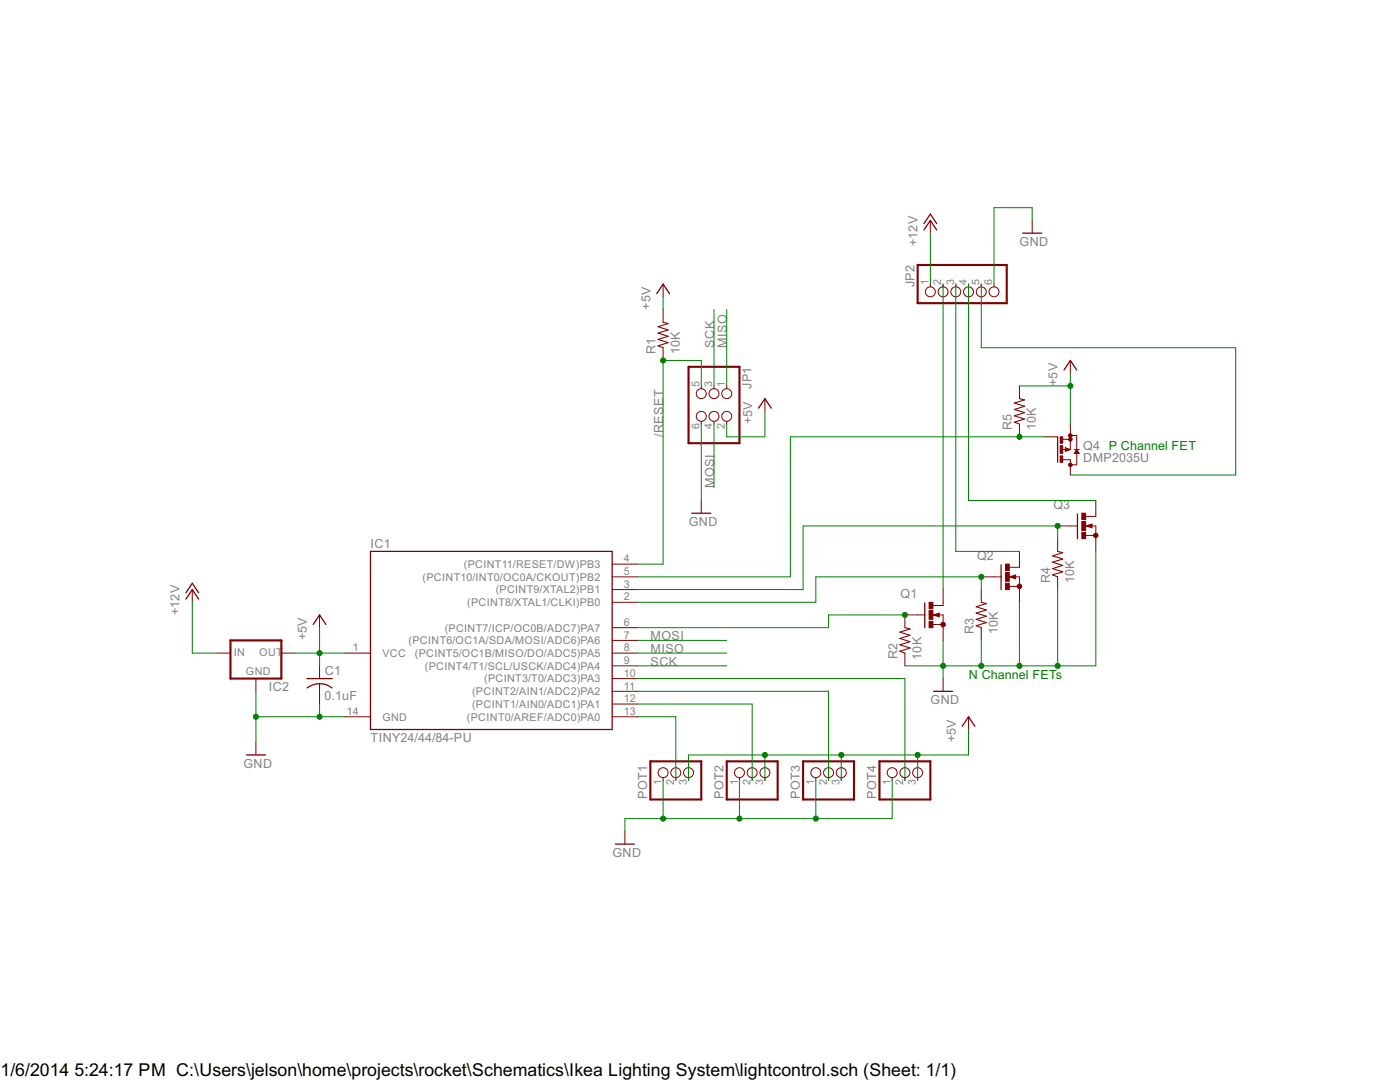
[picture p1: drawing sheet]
<svg xmlns="http://www.w3.org/2000/svg" width="279mm" height="216mm" viewBox="0 0 279 216" stroke-linecap="round" stroke-linejoin="round" font-family="sans-serif">
<g fill="#800000" stroke="#800000" stroke-width=".2">
<path d="M68.9 143h5z"/>
<path d="M68.9 130.3h5z"/>
<path d="M122.2 125.2h5.1z"/>
<path d="M122.2 127.8h5.1z"/>
<path d="M122.2 130.3h5.1z"/>
<path d="M122.2 132.9h5.1z"/>
<path d="M122.2 135.4h5.1z"/>
<path d="M122.2 137.9h5.1z"/>
<path d="M122.2 140.5h5.1z"/>
<path d="M122.2 143h5.1z"/>
<path d="M122.2 112.6h5.1z"/>
<path d="M122.2 115.1h5.1z"/>
<path d="M122.2 117.6h5.1z"/>
<path d="M122.2 120.2h5.1z"/>
<path d="M43.5 130.3h2.5z"/>
<path d="M51.1 135.4v2.5z"/>
<path d="M56.2 130.3h2.5z"/>
<path d="M38.4 117.6v2.6z"/>
<path d="M51.1 148.1v2.5z"/>
<path d="M63.8 136.4v1.5z"/>
<path d="M63.8 132.9v2.5z"/>
<path d="M63.8 137.9v2.6z"/>
<path d="M145 77v.6z"/>
<path d="M145 84.1v.5z"/>
<path d="M142.5 77v.6z"/>
<path d="M142.5 84.1v.5z"/>
<path d="M140 77v.6z"/>
<path d="M140 84.1v.5z"/>
<path d="M152.7 79.5v2.6z"/>
<path d="M140 99.9v2.5z"/>
<path d="M132.3 61.8v2.5z"/>
<path d="M132.3 69.4v2.5z"/>
<path d="M132.3 56.7v2.5z"/>
<path d="M132.3 155.2v.5z"/>
<path d="M134.9 155.2v.5z"/>
<path d="M137.4 155.2v.5z"/>
<path d="M147.6 155.2v.5z"/>
<path d="M150.1 155.2v.5z"/>
<path d="M152.7 155.2v.5z"/>
<path d="M162.8 155.2v.5z"/>
<path d="M165.4 155.2v.5z"/>
<path d="M167.9 155.2v.5z"/>
<path d="M178.1 155.2v.5z"/>
<path d="M180.6 155.2v.5z"/>
<path d="M183.1 155.2v.5z"/>
<path d="M124.7 165.9v2.5z"/>
<path d="M193.3 143v2.6z"/>
<path d="M180.6 122.7h2.5z"/>
<path d="M188.2 117.6v2.6z"/>
<path d="M188.2 125.2v2.6z"/>
<path d="M186.2 120.8h2z"/>
<path d="M188.2 120.2v.6z"/>
<path d="M188.2 122.7v1.9z"/>
<path d="M186.2 122.7l1.3-.4z"/>
<path d="M187.5 122.3v.8z"/>
<path d="M186.2 122.7l1.3 .4z"/>
<path d="M186.2 122.7h.6z"/>
<path d="M186.8 122.7h1.4z"/>
<path d="M186.2 124.6h2z"/>
<path d="M188.2 124.6v.6z"/>
<path d="M183.1 122.7h1.5z"/>
<path d="M185.7 56.7v.6z"/>
<path d="M188.2 56.7v.6z"/>
<path d="M190.8 56.7v.6z"/>
<path d="M193.3 56.7v.6z"/>
<path d="M195.8 56.7v.6z"/>
<path d="M198.4 56.7v.6z"/>
<path d="M185.7 44v2.5z"/>
<path d="M206 44v2.5z"/>
<path d="M188.2 135.4v2.5z"/>
<path d="M180.6 122.7v2.5z"/>
<path d="M180.6 130.3v2.6z"/>
<path d="M195.8 115.1h2.6z"/>
<path d="M203.5 110v2.6z"/>
<path d="M203.5 117.6v2.6z"/>
<path d="M201.4 113.2h2.1z"/>
<path d="M203.5 112.6v.6z"/>
<path d="M203.5 115.1v1.9z"/>
<path d="M201.4 115.1l1.3-.4z"/>
<path d="M202.7 114.7v.8z"/>
<path d="M201.4 115.1l1.3 .4z"/>
<path d="M201.4 115.1h.7z"/>
<path d="M202.1 115.1h1.4z"/>
<path d="M201.4 117h2.1z"/>
<path d="M203.5 117v.6z"/>
<path d="M198.4 115.1h1.4z"/>
<path d="M195.8 117.6v2.6z"/>
<path d="M195.8 125.2v2.6z"/>
<path d="M211.1 104.9h2.5z"/>
<path d="M218.7 99.9v2.5z"/>
<path d="M218.7 107.5v2.5z"/>
<path d="M216.7 103h2z"/>
<path d="M218.7 102.4v.6z"/>
<path d="M218.7 104.9v1.9z"/>
<path d="M216.7 104.9l1.2-.3z"/>
<path d="M217.9 104.6v.7z"/>
<path d="M216.7 104.9l1.2 .4z"/>
<path d="M216.7 104.9h.6z"/>
<path d="M217.3 104.9h1.4z"/>
<path d="M216.7 106.8h2z"/>
<path d="M218.7 106.8v.7z"/>
<path d="M213.6 104.9h1.4z"/>
<path d="M211.1 107.5v2.5z"/>
<path d="M211.1 115.1v2.5z"/>
<path d="M208.5 87.2h2.6z"/>
<path d="M213.6 92.2v2.6z"/>
<path d="M213.6 84.6v2.6z"/>
<path d="M212.6 89.3l1 .4z"/>
<path d="M212.6 89.3v.8z"/>
<path d="M212.6 90.1l1-.4z"/>
<path d="M213.6 87.7v2z"/>
<path d="M213.6 86.9v.8z"/>
<path d="M212.1 89.7h1z"/>
<path d="M213.1 89.7h.1z"/>
<path d="M213.2 89.7h.4z"/>
<path d="M213.6 92.8h1.3z"/>
<path d="M214.9 90v2.8z"/>
<path d="M214.9 89.7v.3z"/>
<path d="M214.9 86.9v2.8z"/>
<path d="M213.6 86.9h1.3z"/>
<path d="M214.4 90.5h1z"/>
<path d="M214.9 89.7l.5 .8z"/>
<path d="M214.9 89.7l-.5 .8z"/>
<path d="M214.4 89.7h1z"/>
<path d="M212.1 91.7h1.5z"/>
<path d="M213.6 91.7v.5z"/>
<path d="M212.1 87.7h1.5z"/>
<path d="M213.6 71.9v2.6z"/>
<path d="M203.5 77v2.5z"/>
<path d="M203.5 84.6v2.6z"/>
<path d="M63.8 122.7v2.5z"/>
<path d="M187.8 124.4a.46 .46 0 0 1 .8-.1 .46 .46 0 0 1-.3 .8 .46 .46 0 0 1-.6-.5l.6 .1-.6-.1z" fill-rule="evenodd"/>
<path d="M203.1 116.8a.46 .46 0 0 1 .7-.1 .46 .46 0 0 1-.2 .7 .46 .46 0 0 1-.6-.4h.5h-.5z" fill-rule="evenodd"/>
<path d="M218.3 106.6a.46 .46 0 0 1 .7 0 .46 .46 0 0 1-.2 .7 .46 .46 0 0 1-.6-.5l.5 .1-.5-.1z" fill-rule="evenodd"/>
<circle cx="213.6" cy="86.9" r=".36"/>
<circle cx="213.6" cy="87.7" r=".36"/>
<circle cx="213.6" cy="92.8" r=".36"/>
</g>
<g fill="#800000" stroke="#800000" stroke-width=".25">
<path d="M73.9 110h48.3z"/>
<path d="M122.2 110v35.6z"/>
<path d="M73.9 145.6h48.3z"/>
<path d="M73.9 110v35.6z"/>
<path d="M38.4 117.6l1.2 1.9z"/>
<path d="M38.4 117.6l-1.3 1.9z"/>
<path d="M38.4 116.4l1.2 1.9z"/>
<path d="M38.4 116.4l-1.3 1.9z"/>
<path d="M49.2 150.6h3.8z"/>
<path d="M61.2 135.4h5.1z"/>
<path d="M152.7 79.5l1.2 1.9z"/>
<path d="M152.7 79.5l-1.3 1.9z"/>
<path d="M138 102.4h3.9z"/>
<path d="M132.3 56.7l1.3 1.9z"/>
<path d="M132.3 56.7l-1.2 1.9z"/>
<path d="M122.8 168.4h3.8z"/>
<path d="M193.3 143l1.3 1.9z"/>
<path d="M193.3 143l-1.3 1.9z"/>
<path d="M184.6 120.3v2.4z"/>
<path d="M184.6 122.7v2.5z"/>
<path d="M185.7 44l1.2 1.9z"/>
<path d="M185.7 44l-1.3 1.9z"/>
<path d="M185.7 42.7l1.2 1.9z"/>
<path d="M185.7 42.7l-1.3 1.9z"/>
<path d="M204.1 46.5h3.8z"/>
<path d="M186.3 137.9h3.8z"/>
<path d="M199.8 112.7v2.4z"/>
<path d="M199.8 115.1v2.5z"/>
<path d="M215 102.5v2.4z"/>
<path d="M215 104.9v2.6z"/>
<path d="M211.1 87.2v5z"/>
<path d="M212.7 89.8l.5-.1z"/>
<path d="M212.7 89.6v.2z"/>
<path d="M212.7 89.6l.4 .1z"/>
<path d="M214.6 90.3h.5z"/>
<path d="M214.9 90l.2 .3z"/>
<path d="M214.9 90l-.3 .3z"/>
<path d="M213.6 71.9l1.3 1.9z"/>
<path d="M213.6 71.9l-1.3 1.9z"/>
<path d="M63.8 122.7l1.2 1.9z"/>
<path d="M63.8 122.7l-1.3 1.9z"/>
</g>
<g fill="#800000" stroke="#800000" stroke-width=".42">
<path d="M46 135.4h10.2z"/>
<path d="M56.2 127.8v7.6z"/>
<path d="M46 127.8h10.2z"/>
<path d="M46 127.8v7.6z"/>
<path d="M137.4 73.2v15.2z"/>
<path d="M137.4 88.4h10.2z"/>
<path d="M147.6 73.2v15.2z"/>
<path d="M137.4 73.2h10.2z"/>
<path d="M140 151.9v7.6z"/>
<path d="M129.8 151.9h10.2z"/>
<path d="M129.8 151.9v7.6z"/>
<path d="M129.8 159.5h10.2z"/>
<path d="M155.2 151.9v7.6z"/>
<path d="M145 151.9h10.2z"/>
<path d="M145 151.9v7.6z"/>
<path d="M145 159.5h10.2z"/>
<path d="M170.4 151.9v7.6z"/>
<path d="M160.3 151.9h10.1z"/>
<path d="M160.3 151.9v7.6z"/>
<path d="M160.3 159.5h10.1z"/>
<path d="M185.7 151.9v7.6z"/>
<path d="M175.5 151.9h10.2z"/>
<path d="M175.5 151.9v7.6z"/>
<path d="M175.5 159.5h10.2z"/>
<path d="M200.9 52.9v7.6z"/>
<path d="M183.1 60.5h17.8z"/>
<path d="M183.1 52.9v7.6z"/>
<path d="M183.1 52.9h17.8z"/>
</g>
<path d="M61.3 137.3a4 4 0 0 1 5 0" fill="none" stroke="#800000" stroke-width=".25"/>
<g fill="none" stroke="#800000" stroke-width=".2">
<circle cx="185.7" cy="58.2" r=".99"/>
<circle cx="188.2" cy="58.2" r=".99"/>
<circle cx="190.8" cy="58.2" r=".99"/>
<circle cx="193.3" cy="58.2" r=".99"/>
<circle cx="195.8" cy="58.2" r=".99"/>
<circle cx="198.4" cy="58.2" r=".99"/>
<circle cx="140" cy="78.5" r=".99"/>
<circle cx="142.5" cy="78.5" r=".99"/>
<circle cx="145" cy="78.5" r=".99"/>
<circle cx="140" cy="83.1" r=".99"/>
<circle cx="142.5" cy="83.1" r=".99"/>
<circle cx="145" cy="83.1" r=".99"/>
<circle cx="132.3" cy="154.2" r=".99"/>
<circle cx="134.9" cy="154.2" r=".99"/>
<circle cx="137.4" cy="154.2" r=".99"/>
<circle cx="147.6" cy="154.2" r=".99"/>
<circle cx="150.1" cy="154.2" r=".99"/>
<circle cx="152.7" cy="154.2" r=".99"/>
<circle cx="162.8" cy="154.2" r=".99"/>
<circle cx="165.4" cy="154.2" r=".99"/>
<circle cx="167.9" cy="154.2" r=".99"/>
<circle cx="178.1" cy="154.2" r=".99"/>
<circle cx="180.6" cy="154.2" r=".99"/>
<circle cx="183.1" cy="154.2" r=".99"/>
</g>
<g fill="#800000" stroke="#800000" stroke-width=".21">
<path d="M131.3 69l1 .4z"/>
<path d="M131.3 69l2-.6z"/>
<path d="M131.3 67.7l2 .7z"/>
<path d="M131.3 67.7l2-.6z"/>
<path d="M131.3 66.5l2 .6z"/>
<path d="M131.3 66.5l2-.7z"/>
<path d="M131.3 65.2l2 .6z"/>
<path d="M131.3 65.2l2-.6z"/>
<path d="M132.3 64.3l1 .3z"/>
<path d="M179.6 129.9l1 .4z"/>
<path d="M179.6 129.9l2-.6z"/>
<path d="M179.6 128.7l2 .6z"/>
<path d="M179.6 128.7l2-.7z"/>
<path d="M179.6 127.4l2 .6z"/>
<path d="M179.6 127.4l2-.6z"/>
<path d="M179.6 126.1l2 .7z"/>
<path d="M179.6 126.1l2-.6z"/>
<path d="M180.6 125.2l1 .3z"/>
<path d="M194.8 124.9l1 .3z"/>
<path d="M194.8 124.9l2-.7z"/>
<path d="M194.8 123.6l2 .6z"/>
<path d="M194.8 123.6l2-.6z"/>
<path d="M194.8 122.3l2 .7z"/>
<path d="M194.8 122.3l2-.6z"/>
<path d="M194.8 121.1l2 .6z"/>
<path d="M194.8 121.1l2-.7z"/>
<path d="M195.8 120.2l1 .2z"/>
<path d="M210.1 114.7l1 .4z"/>
<path d="M210.1 114.7l2-.6z"/>
<path d="M210.1 113.5l2 .6z"/>
<path d="M210.1 113.5l2-.7z"/>
<path d="M210.1 112.2l2 .6z"/>
<path d="M210.1 112.2l2-.7z"/>
<path d="M210.1 110.9l2 .6z"/>
<path d="M210.1 110.9l2-.6z"/>
<path d="M211.1 110l1 .3z"/>
<path d="M202.4 84.2l1.1 .4z"/>
<path d="M202.4 84.2l2.1-.6z"/>
<path d="M202.4 83l2.1 .6z"/>
<path d="M202.4 83l2.1-.7z"/>
<path d="M202.4 81.7l2.1 .6z"/>
<path d="M202.4 81.7l2.1-.6z"/>
<path d="M202.4 80.4l2.1 .7z"/>
<path d="M202.4 80.4l2.1-.6z"/>
<path d="M203.5 79.5l1 .3z"/>
</g>
<g fill="#800000" stroke="#800000" stroke-width=".2">
<path d="M185.4 124h.8v1.2h-.8z"/>
<path d="M185.4 120.2h.8v1.3h-.8z"/>
<path d="M185.4 121.8h.8v1.8h-.8z"/>
<path d="M200.7 116.4h.7v1.2h-.7z"/>
<path d="M200.7 112.6h.7v1.2h-.7z"/>
<path d="M200.7 114.2h.7v1.8h-.7z"/>
<path d="M215.9 106.2h.8v1.3h-.8z"/>
<path d="M215.9 102.4h.8v1.3h-.8z"/>
<path d="M215.9 104.1h.8v1.7h-.8z"/>
<path d="M211.6 91h.5v1.2h-.5z"/>
<path d="M211.6 87.2h.5v1.2h-.5z"/>
<path d="M211.6 88.9h.5v1.6h-.5z"/>
</g>
<g fill="#800000" stroke="#800000" stroke-width=".32">
<path d="M186.8 122.7l.5-.1z"/>
<path d="M186.8 122.7l.5 .1z"/>
<path d="M202.1 115.1l.5-.1z"/>
<path d="M202.1 115.1l.5 .1z"/>
<path d="M217.3 104.9l.5-.1z"/>
<path d="M217.3 104.9l.5 .2z"/>
</g>
<g fill="#008000" stroke="#008000" stroke-width=".2">
<path d="M38.4 130.3h5.1z"/>
<path d="M38.4 120.2v10.1z"/>
<path d="M185.7 46.5v10.2z"/>
<path d="M51.1 137.9v5.1z"/>
<path d="M51.1 143v5.1z"/>
<path d="M63.8 143h5.1z"/>
<path d="M51.1 143h12.7z"/>
<path d="M63.8 140.5v2.5z"/>
<path d="M140 84.6v15.3z"/>
<path d="M124.7 163.3v2.6z"/>
<path d="M124.7 163.3h7.6z"/>
<path d="M132.3 155.7v7.6z"/>
<path d="M132.3 163.3h15.3z"/>
<path d="M147.6 155.7v7.6z"/>
<path d="M147.6 163.3h15.2z"/>
<path d="M162.8 155.7v7.6z"/>
<path d="M162.8 163.3h15.3z"/>
<path d="M178.1 155.7v7.6z"/>
<path d="M206 41.4v2.6z"/>
<path d="M198.4 41.4h7.6z"/>
<path d="M198.4 41.4v15.3z"/>
<path d="M188.2 127.8v5.1z"/>
<path d="M188.2 132.9v2.5z"/>
<path d="M180.6 132.9h7.6z"/>
<path d="M188.2 132.9h7.6z"/>
<path d="M203.5 120.2v12.7z"/>
<path d="M195.8 132.9h7.7z"/>
<path d="M195.8 127.8v5.1z"/>
<path d="M203.5 132.9h7.6z"/>
<path d="M211.1 132.9h7.6z"/>
<path d="M218.7 110v22.9z"/>
<path d="M211.1 117.6v15.3z"/>
<path d="M58.7 130.3h5.1z"/>
<path d="M63.8 130.3h5.1z"/>
<path d="M63.8 130.3v2.6z"/>
<path d="M63.8 125.2v5.1z"/>
<path d="M145 84.6v2.6z"/>
<path d="M145 87.2h7.7z"/>
<path d="M152.7 82.1v5.1z"/>
<path d="M132.3 59.2v2.6z"/>
<path d="M193.3 145.6v5z"/>
<path d="M183.1 150.6h10.2z"/>
<path d="M183.1 150.6v5.1z"/>
<path d="M167.9 150.6h15.2z"/>
<path d="M167.9 150.6v5.1z"/>
<path d="M152.7 150.6h15.2z"/>
<path d="M152.7 150.6v5.1z"/>
<path d="M137.4 150.6h15.3z"/>
<path d="M137.4 150.6v5.1z"/>
<path d="M213.6 74.5v2.5z"/>
<path d="M213.6 77v7.6z"/>
<path d="M203.5 77h10.1z"/>
<path d="M127.3 112.6h5z"/>
<path d="M132.3 71.9v40.7z"/>
<path d="M140 71.9v5.1z"/>
<path d="M132.3 71.9h7.7z"/>
<path d="M142.5 61.8v15.2z"/>
<path d="M127.3 132.9h17.7z"/>
<path d="M145 61.8v15.2z"/>
<path d="M127.3 130.3h17.7z"/>
<path d="M142.5 84.6v12.7z"/>
<path d="M127.3 127.8h17.7z"/>
<path d="M134.9 143v12.7z"/>
<path d="M127.3 143h7.6z"/>
<path d="M127.3 140.5h22.8z"/>
<path d="M150.1 140.5v15.2z"/>
<path d="M127.3 137.9h38.1z"/>
<path d="M165.4 137.9v17.8z"/>
<path d="M127.3 135.4h53.3z"/>
<path d="M180.6 135.4v20.3z"/>
<path d="M188.2 56.7v60.9z"/>
<path d="M127.3 125.2h38.1z"/>
<path d="M165.4 122.7v2.5z"/>
<path d="M165.4 122.7h15.2z"/>
<path d="M162.8 115.1h33z"/>
<path d="M162.8 115.1v5.1z"/>
<path d="M127.3 120.2h35.5z"/>
<path d="M195.8 115.1v2.5z"/>
<path d="M190.8 110h12.7z"/>
<path d="M190.8 56.7v53.3z"/>
<path d="M127.3 117.6h33z"/>
<path d="M160.3 104.9v12.7z"/>
<path d="M211.1 104.9v2.6z"/>
<path d="M160.3 104.9h50.8z"/>
<path d="M193.3 56.7v43.2z"/>
<path d="M193.3 99.9h25.4z"/>
<path d="M213.6 94.8h33z"/>
<path d="M246.6 69.4v25.4z"/>
<path d="M195.8 69.4h50.8z"/>
<path d="M195.8 56.7v12.7z"/>
<path d="M203.5 87.2h5z"/>
<path d="M157.7 87.2h45.8z"/>
<path d="M157.7 87.2v27.9z"/>
<path d="M127.3 115.1h30.4z"/>
<circle cx="63.8" cy="143" r=".51"/>
<circle cx="51.1" cy="143" r=".51"/>
<circle cx="132.3" cy="163.3" r=".51"/>
<circle cx="147.6" cy="163.3" r=".51"/>
<circle cx="162.8" cy="163.3" r=".51"/>
<circle cx="203.5" cy="132.9" r=".51"/>
<circle cx="211.1" cy="132.9" r=".51"/>
<circle cx="195.8" cy="132.9" r=".51"/>
<circle cx="188.2" cy="132.9" r=".51"/>
<circle cx="63.8" cy="130.3" r=".51"/>
<circle cx="183.1" cy="150.6" r=".51"/>
<circle cx="167.9" cy="150.6" r=".51"/>
<circle cx="152.7" cy="150.6" r=".51"/>
<circle cx="213.6" cy="77" r=".51"/>
<circle cx="132.3" cy="71.9" r=".51"/>
<circle cx="180.6" cy="122.7" r=".51"/>
<circle cx="195.8" cy="115.1" r=".51"/>
<circle cx="211.1" cy="104.9" r=".51"/>
<circle cx="203.5" cy="87.2" r=".51"/>
</g>
<g font-size="4">
<text x=".1" y="214.8">1/6/2014</text>
<text x="14.8" y="214.8">5:24:17 PM C:\Users\jelson\home\projects\rocket\Schematics\Ikea Lighting System\lightcontrol.sch (Sheet: 1/1)</text>
</g>
<g font-size="2.8" fill="#808080">
<text x="183.1" y="49.1" transform="rotate(-90 183.1 49.1)">+12V</text>
<text x="203.5" y="49.1">GND</text>
<text x="182.5" y="57.3" transform="rotate(-90 182.5 57.3)">JP2</text>
<text x="129.8" y="61.8" transform="rotate(-90 129.8 61.8)">+5V</text>
<text x="130.8" y="70.6" transform="rotate(-90 130.8 70.6)">R1</text>
<text x="135.6" y="70.7" transform="rotate(-90 135.6 70.7)">10K</text>
<text x="142.5" y="69.3" transform="rotate(-90 142.5 69.3)">SCK</text>
<text x="145" y="69.3" transform="rotate(-90 145 69.3)">MISO</text>
<text x="150" y="77.6" transform="rotate(-90 150 77.6)">JP1</text>
<text x="211.1" y="77" transform="rotate(-90 211.1 77)">+5V</text>
<text x="132.3" y="87.2" transform="rotate(-90 132.3 87.2)">/RESET</text>
<text x="150.1" y="84.6" transform="rotate(-90 150.1 84.6)">+5V</text>
<text x="202" y="85.8" transform="rotate(-90 202 85.8)">R5</text>
<text x="206.8" y="85.9" transform="rotate(-90 206.8 85.9)">10K</text>
<text x="216.2" y="89.7">Q4 P Channel FET</text>
<text x="216.2" y="92.2">DMP2035U</text>
<text x="142.5" y="97.3" transform="rotate(-90 142.5 97.3)">MOSI</text>
<text x="210.2" y="101.6">Q3</text>
<text x="137.5" y="104.9">GND</text>
<text x="74" y="109.3">IC1</text>
<text x="195" y="111.8">Q2</text>
<text x="179.7" y="119.4">Q1</text>
<text x="209.6" y="116.3" transform="rotate(-90 209.6 116.3)">R4</text>
<text x="214.4" y="116.4" transform="rotate(-90 214.4 116.4)">10K</text>
<text x="35.8" y="122.7" transform="rotate(-90 35.8 122.7)">+12V</text>
<text x="61.2" y="127.8" transform="rotate(-90 61.2 127.8)">+5V</text>
<text x="129.8" y="130.3">MISO</text>
<text x="129.8" y="127.8">MOSI</text>
<text x="179.1" y="131.6" transform="rotate(-90 179.1 131.6)">R2</text>
<text x="183.9" y="131.6" transform="rotate(-90 183.9 131.6)">10K</text>
<text x="194.3" y="126.5" transform="rotate(-90 194.3 126.5)">R3</text>
<text x="199.1" y="126.5" transform="rotate(-90 199.1 126.5)">10K</text>
<text x="53.7" y="137.9">IC2</text>
<text x="64.8" y="134.8">C1</text>
<text x="129.8" y="132.9">SCK</text>
<text x="64.8" y="139.6">0.1uF</text>
<text x="185.7" y="140.5">GND</text>
<text x="74" y="148.1">TINY24/44/84-PU</text>
<text x="190.8" y="148.1" transform="rotate(-90 190.8 148.1)">+5V</text>
<text x="48.6" y="153.2">GND</text>
<text x="129.2" y="159.5" transform="rotate(-90 129.2 159.5)">POT1</text>
<text x="144.4" y="159.5" transform="rotate(-90 144.4 159.5)">POT2</text>
<text x="159.6" y="159.5" transform="rotate(-90 159.6 159.5)">POT3</text>
<text x="174.9" y="159.5" transform="rotate(-90 174.9 159.5)">POT4</text>
<text x="122.2" y="171">GND</text>
</g>
<text font-size="2.8" fill="#008000" x="193.3" y="135.4">N Channel FETs</text>
<g font-size="2.4" fill="#808080">
<text x="185.3" y="56.9" transform="rotate(-90 185.3 56.9)">1</text>
<text x="187.9" y="56.9" transform="rotate(-90 187.9 56.9)">2</text>
<text x="190.4" y="56.9" transform="rotate(-90 190.4 56.9)">3</text>
<text x="192.9" y="56.9" transform="rotate(-90 192.9 56.9)">4</text>
<text x="195.5" y="56.9" transform="rotate(-90 195.5 56.9)">5</text>
<text x="198" y="56.9" transform="rotate(-90 198 56.9)">6</text>
<text x="139.6" y="77.2" transform="rotate(-90 139.6 77.2)">5</text>
<text x="142.1" y="77.2" transform="rotate(-90 142.1 77.2)">3</text>
<text x="144.7" y="77.2" transform="rotate(-90 144.7 77.2)">1</text>
<text x="139.6" y="85.6" transform="rotate(-90 139.6 85.6)">6</text>
<text x="142.1" y="85.6" transform="rotate(-90 142.1 85.6)">4</text>
<text x="144.7" y="85.6" transform="rotate(-90 144.7 85.6)">2</text>
<text x="92.6" y="113.3">(PCINT11/RESET/DW)PB3</text>
<text x="124.5" y="112.2">4</text>
<text x="84.3" y="115.9">(PCINT10/INT0/OC0A/CKOUT)PB2</text>
<text x="98.9" y="118.4">(PCINT9/XTAL2)PB1</text>
<text x="124.5" y="114.7">5</text>
<text x="124.5" y="117.3">3</text>
<text x="124.5" y="119.8">2</text>
<text x="93.3" y="120.9">(PCINT8/XTAL1/CLKI)PB0</text>
<text x="124.5" y="124.9">6</text>
<text x="46.7" y="131">IN</text>
<text x="51.7" y="131">OUT</text>
<text x="70.4" y="130">1</text>
<text x="76.3" y="131.1">VCC</text>
<text x="81.6" y="128.6">(PCINT6/OC1A/SDA/MOSI/ADC6)PA6</text>
<text x="82.8" y="131.1">(PCINT5/OC1B/MISO/DO/ADC5)PA5</text>
<text x="88.8" y="126">(PCINT7/ICP/OC0B/ADC7)PA7</text>
<text x="124.5" y="127.4">7</text>
<text x="124.5" y="130">8</text>
<text x="49.1" y="134.6">GND</text>
<text x="84.8" y="133.6">(PCINT4/T1/SCL/USCK/ADC4)PA4</text>
<text x="96.6" y="136.2">(PCINT3/T0/ADC3)PA3</text>
<text x="124.5" y="132.5">9</text>
<text x="124.5" y="135.1">10</text>
<text x="124.5" y="137.6">11</text>
<text x="69.2" y="142.7">14</text>
<text x="76.3" y="143.8">GND</text>
<text x="93.2" y="143.8">(PCINT0/AREF/ADC0)PA0</text>
<text x="94.2" y="138.7">(PCINT2/AIN1/ADC2)PA2</text>
<text x="94.2" y="141.3">(PCINT1/AIN0/ADC1)PA1</text>
<text x="124.5" y="140.1">12</text>
<text x="124.5" y="142.7">13</text>
<text x="132" y="156.7" transform="rotate(-90 132 156.7)">1</text>
<text x="134.5" y="156.7" transform="rotate(-90 134.5 156.7)">2</text>
<text x="137.1" y="156.7" transform="rotate(-90 137.1 156.7)">3</text>
<text x="147.2" y="156.7" transform="rotate(-90 147.2 156.7)">1</text>
<text x="149.8" y="156.7" transform="rotate(-90 149.8 156.7)">2</text>
<text x="152.3" y="156.7" transform="rotate(-90 152.3 156.7)">3</text>
<text x="162.5" y="156.7" transform="rotate(-90 162.5 156.7)">1</text>
<text x="165" y="156.7" transform="rotate(-90 165 156.7)">2</text>
<text x="167.5" y="156.7" transform="rotate(-90 167.5 156.7)">3</text>
<text x="177.7" y="156.7" transform="rotate(-90 177.7 156.7)">1</text>
<text x="180.2" y="156.7" transform="rotate(-90 180.2 156.7)">2</text>
<text x="182.8" y="156.7" transform="rotate(-90 182.8 156.7)">3</text>
</g>
</svg>
